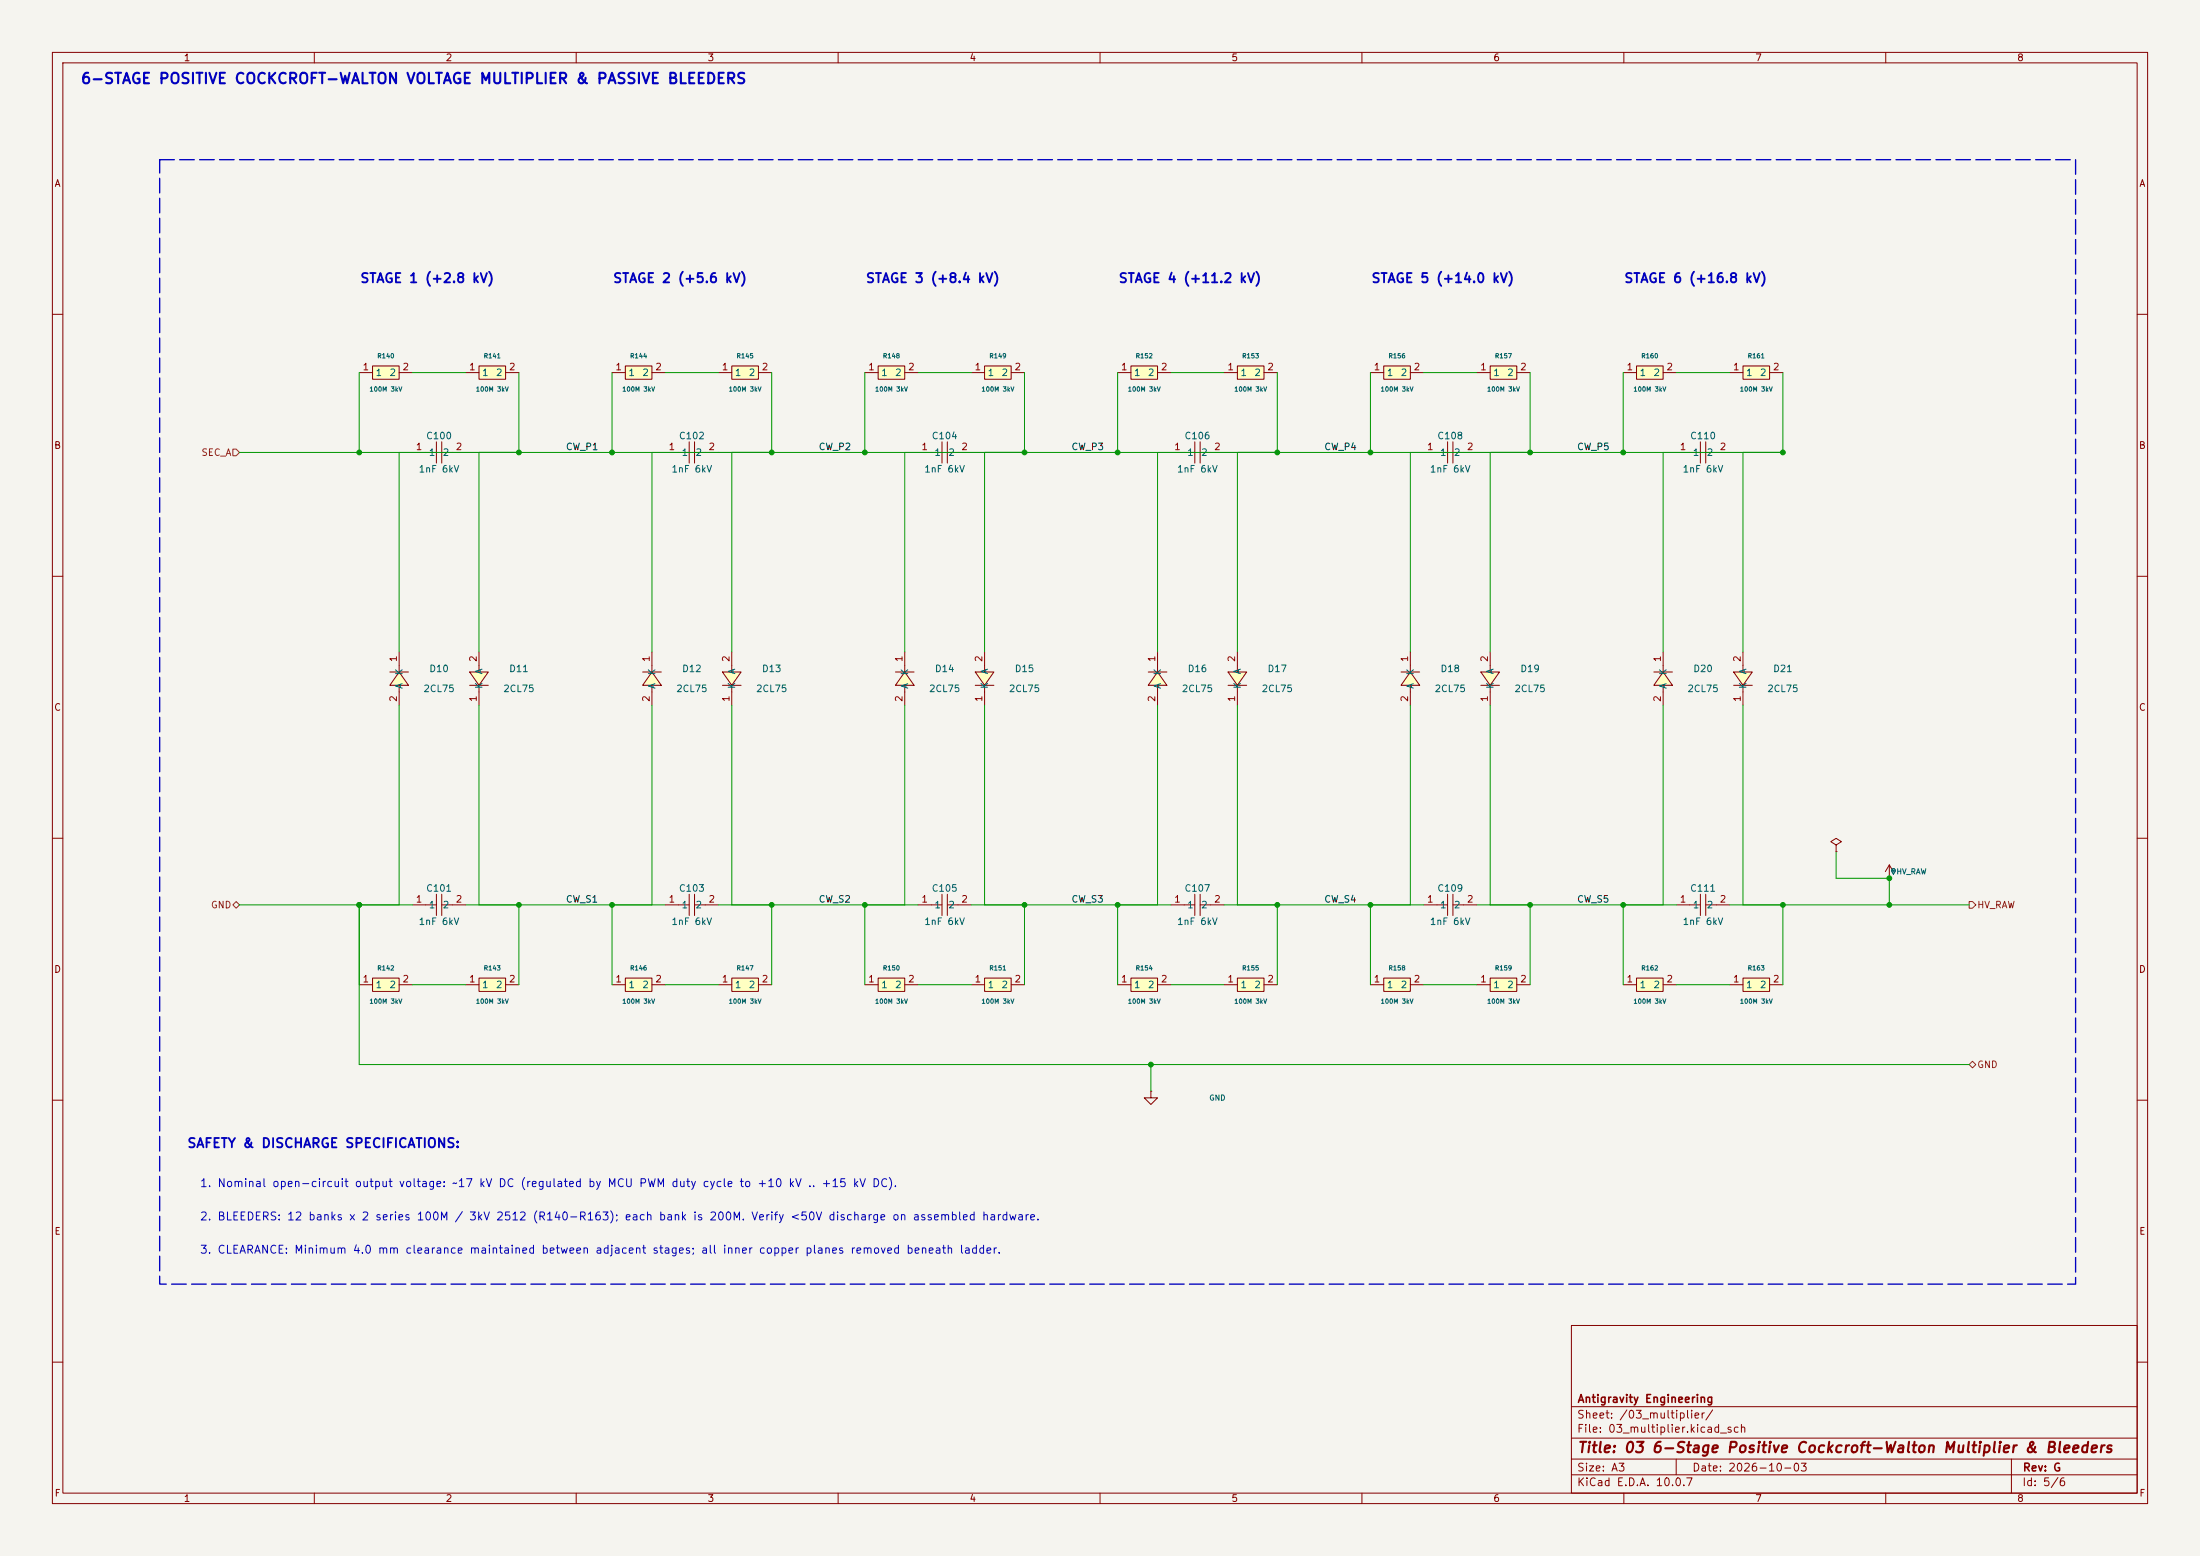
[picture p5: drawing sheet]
<svg xmlns="http://www.w3.org/2000/svg" width="420mm" height="297mm" viewBox="0 0 420 297" stroke-linecap="round" stroke-linejoin="round" font-family="sans-serif">
<path d="M0 0h420v297h-420z" fill="#f5f4ef" stroke="#f5f4ef" stroke-width=".19"/>
<g fill="none" stroke="#840000" stroke-width=".19">
<path d="M10 10h400v277h-400zM12 12h396v273h-396zM60 10v2M110 10v2M160 10v2M210 10v2M260 10v2M310 10v2M360 10v2M10 60h2M408 60h2M10 110h2"/>
<path d="M408 110h2M10 160h2M408 160h2M10 210h2M408 210h2M300 253h108v32h-108zM10 260h2M300 278.5h108M300 274.5h108M300 268.5h108M320 278.5v3M384 278.5v6.5"/>
<path d="M408 260h2M60 285v2M110 285v2M160 285v2M210 285v2M260 285v2M300 281.5h108M310 285v2M360 285v2"/>
</g>
<path d="M139.7 69.9h5.1v2.5h-5.1z" fill="#ffffc2"/>
<path d="M137.2 71.1h2.5M139.7 69.9h5.1v2.5h-5.1zM144.8 71.1h2.5" fill="none" stroke="#840000" stroke-width=".19"/>
<path d="M71.1 186.7h5.1v2.5h-5.1z" fill="#ffffc2"/>
<path d="M68.6 188h2.5M71.1 186.7h5.1v2.5h-5.1zM76.2 188h2.5" fill="none" stroke="#840000" stroke-width=".19"/>
<path d="M221 128.3l1.8 2.5h-3.6z" fill="#ffffc2"/>
<path d="M219.2 128.3h3.6M221 128.3l1.8 2.5h-3.6zM221 124.5v3.8M221 130.8v3.8" fill="none" stroke="#840000" stroke-width=".19"/>
<path d="M186.2 128.3h3.5l-1.7 2.5z" fill="#ffffc2"/>
<path d="M186.2 128.3h3.5l-1.7 2.5zM186.2 130.8h3.5M188 124.5v3.8M188 130.8v3.8" fill="none" stroke="#840000" stroke-width=".19"/>
<path d="M332.7 69.9h5.1v2.5h-5.1z" fill="#ffffc2"/>
<path d="M330.2 71.1h2.5M332.7 69.9h5.1v2.5h-5.1zM337.8 71.1h2.6" fill="none" stroke="#840000" stroke-width=".19"/>
<path d="M91.4 186.7h5.1v2.5h-5.1z" fill="#ffffc2"/>
<path d="M271.8 86.4h4.5M276.3 84.3v4.1M277.4 86.4h4.5M277.4 84.3v4.1M88.9 188h2.5M91.4 186.7h5.1v2.5h-5.1zM96.5 188h2.6" fill="none" stroke="#840000" stroke-width=".19"/>
<path d="M284.5 69.9h5.1v2.5h-5.1z" fill="#ffffc2"/>
<path d="M281.9 71.1h2.6M284.5 69.9h5.1v2.5h-5.1zM289.6 71.1h2.5" fill="none" stroke="#840000" stroke-width=".19"/>
<path d="M167.6 186.7h5.1v2.5h-5.1z" fill="#ffffc2"/>
<path d="M165.1 188h2.5M167.6 186.7h5.1v2.5h-5.1zM172.7 188h2.6" fill="none" stroke="#840000" stroke-width=".19"/>
<path d="M119.4 186.7h5.1v2.5h-5.1z" fill="#ffffc2"/>
<path d="M78.7 172.7h4.6M83.3 170.7v4M84.3 172.7h4.6M84.3 170.7v4M127 172.7h4.6M131.6 170.7v4M132.6 172.7h4.6M132.6 170.7v4M116.8 188h2.6M119.4 186.7h5.1v2.5h-5.1zM124.5 188h2.5" fill="none" stroke="#840000" stroke-width=".19"/>
<path d="M188 69.9h5v2.5h-5z" fill="#ffffc2"/>
<path d="M185.4 71.1h2.6M188 69.9h5v2.5h-5zM193 71.1h2.6" fill="none" stroke="#840000" stroke-width=".19"/>
<path d="M119.4 69.9h5.1v2.5h-5.1z" fill="#ffffc2"/>
<path d="M116.8 71.1h2.6M119.4 69.9h5.1v2.5h-5.1zM124.5 71.1h2.5" fill="none" stroke="#840000" stroke-width=".19"/>
<path d="M282.7 128.3h3.6l-1.8 2.5z" fill="#ffffc2"/>
<path d="M175.3 86.4h4.5M179.8 84.3v4.1M180.9 86.4h4.5M180.9 84.3v4.1M282.7 128.3h3.6l-1.8 2.5zM282.7 130.8h3.6M284.5 124.5v3.8M284.5 130.8v3.8" fill="none" stroke="#840000" stroke-width=".19"/>
<path d="M167.6 69.9h5.1v2.5h-5.1z" fill="#ffffc2"/>
<path d="M165.1 71.1h2.5M167.6 69.9h5.1v2.5h-5.1zM172.7 71.1h2.6" fill="none" stroke="#840000" stroke-width=".19"/>
<path d="M91.4 69.9h5.1v2.5h-5.1z" fill="#ffffc2"/>
<path d="M88.9 71.1h2.5M91.4 69.9h5.1v2.5h-5.1zM96.5 71.1h2.6M78.7 86.4h4.6M83.3 84.3v4.1M84.3 86.4h4.6M84.3 84.3v4.1M127 86.4h4.6M131.6 84.3v4.1M132.6 86.4h4.6M132.6 84.3v4.1" fill="none" stroke="#840000" stroke-width=".19"/>
<path d="M76.2 128.3l1.8 2.5h-3.6z" fill="#ffffc2"/>
<path d="M74.4 128.3h3.6M76.2 128.3l1.8 2.5h-3.6zM76.2 124.5v3.8M76.2 130.8v3.8" fill="none" stroke="#840000" stroke-width=".19"/>
<path d="M89.7 128.3h3.5l-1.8 2.5z" fill="#ffffc2"/>
<path d="M89.7 128.3h3.5l-1.8 2.5zM89.7 130.8h3.5M91.4 124.5v3.8M91.4 130.8v3.8M175.3 172.7h4.5M179.8 170.7v4M180.9 172.7h4.5M180.9 170.7v4" fill="none" stroke="#840000" stroke-width=".19"/>
<path d="M188 186.7h5v2.5h-5z" fill="#ffffc2"/>
<path d="M223.5 172.7h4.6M228.1 170.7v4M229.1 172.7h4.6M229.1 170.7v4M185.4 188h2.6M188 186.7h5v2.5h-5zM193 188h2.6" fill="none" stroke="#840000" stroke-width=".19"/>
<path d="M124.5 128.3l1.7 2.5h-3.5z" fill="#ffffc2"/>
<path d="M122.7 128.3h3.5M124.5 128.3l1.7 2.5h-3.5zM124.5 124.5v3.8M124.5 130.8v3.8" fill="none" stroke="#840000" stroke-width=".19"/>
<path d="M215.9 186.7h5.1v2.5h-5.1z" fill="#ffffc2"/>
<path d="M213.4 188h2.5M215.9 186.7h5.1v2.5h-5.1zM221 188h2.5" fill="none" stroke="#840000" stroke-width=".19"/>
<path d="M71.1 69.9h5.1v2.5h-5.1z" fill="#ffffc2"/>
<path d="M68.6 71.1h2.5M71.1 69.9h5.1v2.5h-5.1zM76.2 71.1h2.5" fill="none" stroke="#840000" stroke-width=".19"/>
<path d="M215.9 69.9h5.1v2.5h-5.1z" fill="#ffffc2"/>
<path d="M213.4 71.1h2.5M215.9 69.9h5.1v2.5h-5.1zM221 71.1h2.5M360.7 167.6h.1M360.7 165.1l-.8 1.3M360.7 165.1l.7 1.3M360.7 165.1v2.5M361.3 165.9a.39 .39 0 0 1 .5 .1 .39 .39 0 0 1-.2 .6l-.1 .3-.4-.6z" fill="none" stroke="#840000" stroke-width=".19"/>
<circle cx="361.5" cy="166.2" r=".07" fill="#840000" stroke="#840000" stroke-width=".19"/>
<path d="M361.3 165.9a.39 .39 0 0 1 .5 .1 .39 .39 0 0 1-.2 .6l-.1 .3-.4-.6z" fill="none" stroke="#006464" stroke-width=".19"/>
<circle cx="361.5" cy="166.2" r=".07" fill="#006464" stroke="#006464" stroke-width=".19"/>
<path d="M234.4 128.3h3.6l-1.8 2.5z" fill="#ffffc2"/>
<path d="M234.4 128.3h3.6l-1.8 2.5zM234.4 130.8h3.6M236.2 124.5v3.8M236.2 130.8v3.8" fill="none" stroke="#840000" stroke-width=".19"/>
<path d="M269.2 128.3l1.8 2.5h-3.5z" fill="#ffffc2"/>
<path d="M267.5 128.3h3.5M269.2 128.3l1.8 2.5h-3.5zM269.2 124.5v3.8M269.2 130.8v3.8" fill="none" stroke="#840000" stroke-width=".19"/>
<path d="M317.5 128.3l1.8 2.5h-3.6z" fill="#ffffc2"/>
<path d="M320 86.4h4.6M324.6 84.3v4.1M325.6 86.4h4.6M325.6 84.3v4.1M315.7 128.3h3.6M317.5 128.3l1.8 2.5h-3.6zM317.5 124.5v3.8M317.5 130.8v3.8M219.7 208.3v1.3h1.3l-1.3 1.2-1.3-1.2h1.3M219.7 208.3h.1" fill="none" stroke="#840000" stroke-width=".19"/>
<path d="M137.9 128.3h3.6l-1.8 2.5z" fill="#ffffc2"/>
<path d="M137.9 128.3h3.6l-1.8 2.5zM137.9 130.8h3.6M139.7 124.5v3.8M139.7 130.8v3.8" fill="none" stroke="#840000" stroke-width=".19"/>
<path d="M331 128.3h3.5l-1.8 2.5z" fill="#ffffc2"/>
<path d="M223.5 86.4h4.6M228.1 84.3v4.1M229.1 86.4h4.6M229.1 84.3v4.1M331 128.3h3.5l-1.8 2.5zM331 130.8h3.5M332.7 124.5v3.8M332.7 130.8v3.8" fill="none" stroke="#840000" stroke-width=".19"/>
<path d="M236.2 69.9h5.1v2.5h-5.1z" fill="#ffffc2"/>
<path d="M233.7 71.1h2.5M236.2 69.9h5.1v2.5h-5.1zM241.3 71.1h2.5" fill="none" stroke="#840000" stroke-width=".19"/>
<path d="M264.2 69.9h5v2.5h-5z" fill="#ffffc2"/>
<path d="M261.6 71.1h2.6M264.2 69.9h5v2.5h-5zM269.2 71.1h2.6" fill="none" stroke="#840000" stroke-width=".19"/>
<path d="M236.2 186.7h5.1v2.5h-5.1z" fill="#ffffc2"/>
<path d="M233.7 188h2.5M236.2 186.7h5.1v2.5h-5.1zM241.3 188h2.5" fill="none" stroke="#840000" stroke-width=".19"/>
<path d="M264.2 186.7h5v2.5h-5z" fill="#ffffc2"/>
<g fill="none" stroke="#840000" stroke-width=".19">
<path d="M271.8 172.7h4.5M276.3 170.7v4M277.4 172.7h4.5M277.4 170.7v4M320 172.7h4.6M324.6 170.7v4M325.6 172.7h4.6M325.6 170.7v4M350.5 161.3l1-.6-1-.7-1 .7 1 .6v1.3M350.5 162.6h.1M261.6 188h2.6M264.2 186.7h5v2.5h-5z"/>
<path d="M269.2 188h2.6"/>
</g>
<path d="M312.4 186.7h5.1v2.5h-5.1z" fill="#ffffc2"/>
<path d="M309.9 188h2.5M312.4 186.7h5.1v2.5h-5.1zM317.5 188h2.5" fill="none" stroke="#840000" stroke-width=".19"/>
<path d="M284.5 186.7h5.1v2.5h-5.1z" fill="#ffffc2"/>
<path d="M281.9 188h2.6M284.5 186.7h5.1v2.5h-5.1zM289.6 188h2.5" fill="none" stroke="#840000" stroke-width=".19"/>
<path d="M332.7 186.7h5.1v2.5h-5.1z" fill="#ffffc2"/>
<path d="M330.2 188h2.5M332.7 186.7h5.1v2.5h-5.1zM337.8 188h2.6" fill="none" stroke="#840000" stroke-width=".19"/>
<path d="M139.7 186.7h5.1v2.5h-5.1z" fill="#ffffc2"/>
<path d="M137.2 188h2.5M139.7 186.7h5.1v2.5h-5.1zM144.8 188h2.5" fill="none" stroke="#840000" stroke-width=".19"/>
<path d="M312.4 69.9h5.1v2.5h-5.1z" fill="#ffffc2"/>
<path d="M309.9 71.1h2.5M312.4 69.9h5.1v2.5h-5.1zM317.5 71.1h2.5" fill="none" stroke="#840000" stroke-width=".19"/>
<path d="M172.7 128.3l1.8 2.5h-3.6z" fill="#ffffc2"/>
<path d="M170.9 128.3h3.6M172.7 128.3l1.8 2.5h-3.6zM172.7 124.5v3.8M172.7 130.8v3.8" fill="none" stroke="#840000" stroke-width=".19"/>
<path d="M44.4 85.7h.7l.6 .7-.6 .6h-.7zM45.1 172.1l.6 .6-.6 .7-.7-.7zM375.9 172.1h.7l.6 .6-.6 .7h-.7zM375.9 203.2l.7-.6 .6 .6-.6 .6z" fill="none" stroke="#725600" stroke-width=".19"/>
<g fill="none" stroke="#009600" stroke-width=".19">
<path d="M68.6 71.1v15.3M78.7 71.1h10.2M99.1 71.1v15.3M116.8 71.1v15.3M127 71.1h10.2M147.3 71.1v15.3M165.1 71.1v15.3M175.3 71.1h10.1M195.6 71.1v15.3M213.4 71.1v15.3M223.5 71.1h10.2M243.8 71.1v15.3"/>
<path d="M261.6 71.1v15.3M271.8 71.1h10.1M292.1 71.1v15.3M309.9 71.1v15.3M320 71.1h10.2M340.4 71.1v15.3h-294.7M76.2 86.4v38.1M91.4 86.4v38.1M124.5 86.4v38.1M139.7 86.4v38.1M172.7 86.4v38.1M188 86.4v38.1"/>
<path d="M221 86.4v38.1M236.2 86.4v38.1M269.2 86.4v38.1M284.5 86.4v38.1M317.5 86.4v38.1M332.7 86.4v38.1M76.2 134.6v38.1M91.4 134.6v38.1M124.5 134.6v38.1M139.7 134.6v38.1M172.7 134.6v38.1M188 134.6v38.1"/>
<path d="M221 134.6v38.1M236.2 134.6v38.1M269.2 134.6v38.1M284.5 134.6v38.1M317.5 134.6v38.1M332.7 134.6v38.1M45.7 172.7h33M68.6 172.7v30.5h307.3M88.9 172.7h38.1M99.1 172.7v15.3M116.8 172.7v15.3M137.2 172.7h38.1"/>
<path d="M147.3 172.7v15.3M165.1 172.7v15.3M185.4 172.7h38.1M195.6 172.7v15.3M213.4 172.7v15.3M233.7 172.7h38.1M243.8 172.7v15.3M261.6 172.7v15.3M281.9 172.7h38.1M292.1 172.7v15.3M309.9 172.7v15.3M330.2 172.7h45.7"/>
<path d="M340.4 172.7v15.3M350.5 162.6v5h10.2v5.1M78.7 188h10.2M127 188h10.2M175.3 188h10.1M223.5 188h10.2M271.8 188h10.1M320 188h10.2M219.7 203.2v5.1"/>
</g>
<path d="M30.5 30.5h365.7v214.6h-365.7z" fill="none" stroke="#0000c2" stroke-width=".25" stroke-dasharray="2.8 1"/>
<g fill="#009600" stroke="#009600" stroke-width=".19">
<circle cx="309.9" cy="172.7" r=".46"/>
<circle cx="340.4" cy="172.7" r=".46"/>
<circle cx="360.7" cy="172.7" r=".46"/>
<circle cx="360.7" cy="167.6" r=".46"/>
<circle cx="243.8" cy="172.7" r=".46"/>
<circle cx="261.6" cy="172.7" r=".46"/>
<circle cx="243.8" cy="86.4" r=".46"/>
<circle cx="213.4" cy="172.7" r=".46"/>
<circle cx="219.7" cy="203.2" r=".46"/>
<circle cx="195.6" cy="86.4" r=".46"/>
<circle cx="213.4" cy="86.4" r=".46"/>
<circle cx="292.1" cy="172.7" r=".46"/>
<circle cx="68.6" cy="86.4" r=".46"/>
<circle cx="99.1" cy="86.4" r=".46"/>
<circle cx="116.8" cy="86.4" r=".46"/>
<circle cx="292.1" cy="86.4" r=".46"/>
<circle cx="340.4" cy="86.4" r=".46"/>
<circle cx="309.9" cy="86.4" r=".46"/>
<circle cx="147.3" cy="86.4" r=".46"/>
<circle cx="68.6" cy="172.7" r=".46"/>
<circle cx="99.1" cy="172.7" r=".46"/>
<circle cx="116.8" cy="172.7" r=".46"/>
<circle cx="147.3" cy="172.7" r=".46"/>
<circle cx="195.6" cy="172.7" r=".46"/>
<circle cx="165.1" cy="172.7" r=".46"/>
<circle cx="165.1" cy="86.4" r=".46"/>
<circle cx="261.6" cy="86.4" r=".46"/>
</g>
<text font-size="2" fill="#0000c2" x="15.3" y="16.5">6-STAGE POSITIVE COCKCROFT-WALTON VOLTAGE MULTIPLIER &amp; PASSIVE BLEEDERS</text>
<text font-size="2" fill="#840000" x="301" y="277.8">Title: 03 6-Stage Positive Cockcroft-Walton Multiplier &amp; Bleeders</text>
<g font-size="1.8" fill="#0000c2">
<text x="68.6" y="54.4">STAGE 1 (+2.8 kV)</text>
<text x="116.9" y="54.4">STAGE 2 (+5.6 kV)</text>
<text x="165.2" y="54.4">STAGE 3 (+8.4 kV)</text>
<text x="213.4" y="54.4">STAGE 4 (+11.2 kV)</text>
<text x="261.7" y="54.4">STAGE 5 (+14.0 kV)</text>
<text x="309.9" y="54.4">STAGE 6 (+16.8 kV)</text>
<text x="35.6" y="219.5">SAFETY &amp; DISCHARGE SPECIFICATIONS:</text>
</g>
<g font-size="1.5" fill="#0000c2">
<text x="38" y="227">1. Nominal open-circuit output voltage: ~17 kV DC (regulated by MCU PWM duty cycle to +10 kV .. +15 kV DC).</text>
<text x="38" y="233.3">2. BLEEDERS: 12 banks x 2 series 100M / 3kV 2512 (R140-R163); each bank is 200M. Verify &lt;50V discharge on assembled hardware.</text>
<text x="38" y="239.7">3. CLEARANCE: Minimum 4.0 mm clearance maintained between adjacent stages; all inner copper planes removed beneath ladder.</text>
</g>
<g font-size="1.5" fill="#840000">
<text x="301" y="268.1">Antigravity Engineering</text>
<text x="300.9" y="273.8">File: 03_multiplier.kicad_sch</text>
<text x="300.9" y="271.1">Sheet: /03_multiplier/</text>
<text x="300.9" y="281.2">Size: A3</text>
<text x="322.9" y="281.2">Date: 2026-10-03</text>
<text x="386" y="281.2">Rev: G</text>
<text x="300.9" y="284">KiCad E.D.A. 10.0.7</text>
<text x="385.9" y="284">Id: 5/6</text>
</g>
<g font-size="1.3" fill="#840000">
<text x="35" y="12">1</text>
<text x="85" y="12">2</text>
<text x="135" y="12">3</text>
<text x="185" y="12">4</text>
<text x="235" y="12">5</text>
<text x="285" y="12">6</text>
<text x="335" y="12">7</text>
<text x="385" y="12">8</text>
<text x="10.3" y="36">A</text>
<text x="408.3" y="36">A</text>
<text x="10.2" y="86">B</text>
<text x="408.2" y="86">B</text>
<text x="10.2" y="136">C</text>
<text x="408.2" y="136">C</text>
<text x="10.2" y="186">D</text>
<text x="408.2" y="186">D</text>
<text x="10.3" y="236">E</text>
<text x="408.3" y="236">E</text>
<text x="10.3" y="286">F</text>
<text x="35" y="287">1</text>
<text x="85" y="287">2</text>
<text x="135" y="287">3</text>
<text x="185" y="287">4</text>
<text x="235" y="287">5</text>
<text x="285" y="287">6</text>
<text x="335" y="287">7</text>
<text x="385" y="287">8</text>
<text x="408.3" y="286">F</text>
</g>
<g font-size="1.3" fill="#a90000">
<text x="69.1" y="71">1</text>
<text x="76.7" y="71">2</text>
<text x="89.4" y="71">1</text>
<text x="97.1" y="71">2</text>
<text x="117.4" y="71">1</text>
<text x="125" y="71">2</text>
<text x="137.7" y="71">1</text>
<text x="145.3" y="71">2</text>
<text x="165.6" y="71">1</text>
<text x="173.3" y="71">2</text>
<text x="186" y="71">1</text>
<text x="193.6" y="71">2</text>
<text x="213.9" y="71">1</text>
<text x="221.5" y="71">2</text>
<text x="234.2" y="71">1</text>
<text x="241.8" y="71">2</text>
<text x="262.2" y="71">1</text>
<text x="269.8" y="71">2</text>
<text x="282.5" y="71">1</text>
<text x="290.1" y="71">2</text>
<text x="310.4" y="71">1</text>
<text x="318" y="71">2</text>
<text x="330.7" y="71">1</text>
<text x="338.4" y="71">2</text>
<text x="79.3" y="86.2">1</text>
<text x="86.9" y="86.2">2</text>
<text x="127.5" y="86.2">1</text>
<text x="135.2" y="86.2">2</text>
<text x="175.8" y="86.2">1</text>
<text x="183.4" y="86.2">2</text>
<text x="224.1" y="86.2">1</text>
<text x="231.7" y="86.2">2</text>
<text x="272.3" y="86.2">1</text>
<text x="279.9" y="86.2">2</text>
<text x="320.6" y="86.2">1</text>
<text x="328.2" y="86.2">2</text>
<text x="76.1" y="126.5" transform="rotate(-90 76.1 126.5)">1</text>
<text x="91.3" y="126.5" transform="rotate(-90 91.3 126.5)">2</text>
<text x="124.3" y="126.5" transform="rotate(-90 124.3 126.5)">1</text>
<text x="139.6" y="126.5" transform="rotate(-90 139.6 126.5)">2</text>
<text x="172.6" y="126.5" transform="rotate(-90 172.6 126.5)">1</text>
<text x="187.8" y="126.5" transform="rotate(-90 187.8 126.5)">2</text>
<text x="220.8" y="126.5" transform="rotate(-90 220.8 126.5)">1</text>
<text x="236.1" y="126.5" transform="rotate(-90 236.1 126.5)">2</text>
<text x="269.1" y="126.5" transform="rotate(-90 269.1 126.5)">1</text>
<text x="284.3" y="126.5" transform="rotate(-90 284.3 126.5)">2</text>
<text x="317.4" y="126.5" transform="rotate(-90 317.4 126.5)">1</text>
<text x="332.6" y="126.5" transform="rotate(-90 332.6 126.5)">2</text>
<text x="76.1" y="134.1" transform="rotate(-90 76.1 134.1)">2</text>
<text x="91.3" y="134.1" transform="rotate(-90 91.3 134.1)">1</text>
<text x="124.3" y="134.1" transform="rotate(-90 124.3 134.1)">2</text>
<text x="139.6" y="134.1" transform="rotate(-90 139.6 134.1)">1</text>
<text x="172.6" y="134.1" transform="rotate(-90 172.6 134.1)">2</text>
<text x="187.8" y="134.1" transform="rotate(-90 187.8 134.1)">1</text>
<text x="220.8" y="134.1" transform="rotate(-90 220.8 134.1)">2</text>
<text x="236.1" y="134.1" transform="rotate(-90 236.1 134.1)">1</text>
<text x="269.1" y="134.1" transform="rotate(-90 269.1 134.1)">2</text>
<text x="284.3" y="134.1" transform="rotate(-90 284.3 134.1)">1</text>
<text x="317.4" y="134.1" transform="rotate(-90 317.4 134.1)">2</text>
<text x="332.6" y="134.1" transform="rotate(-90 332.6 134.1)">1</text>
<text x="79.3" y="172.6">1</text>
<text x="86.9" y="172.6">2</text>
<text x="127.5" y="172.6">1</text>
<text x="135.2" y="172.6">2</text>
<text x="175.8" y="172.6">1</text>
<text x="183.4" y="172.6">2</text>
<text x="224.1" y="172.6">1</text>
<text x="231.7" y="172.6">2</text>
<text x="272.3" y="172.6">1</text>
<text x="279.9" y="172.6">2</text>
<text x="320.6" y="172.6">1</text>
<text x="328.2" y="172.6">2</text>
<text x="69.1" y="187.8">1</text>
<text x="76.7" y="187.8">2</text>
<text x="89.4" y="187.8">1</text>
<text x="97.1" y="187.8">2</text>
<text x="117.4" y="187.8">1</text>
<text x="125" y="187.8">2</text>
<text x="137.7" y="187.8">1</text>
<text x="145.3" y="187.8">2</text>
<text x="165.6" y="187.8">1</text>
<text x="173.3" y="187.8">2</text>
<text x="186" y="187.8">1</text>
<text x="193.6" y="187.8">2</text>
<text x="213.9" y="187.8">1</text>
<text x="221.5" y="187.8">2</text>
<text x="234.2" y="187.8">1</text>
<text x="241.8" y="187.8">2</text>
<text x="262.2" y="187.8">1</text>
<text x="269.8" y="187.8">2</text>
<text x="282.5" y="187.8">1</text>
<text x="290.1" y="187.8">2</text>
<text x="310.4" y="187.8">1</text>
<text x="318" y="187.8">2</text>
<text x="330.7" y="187.8">1</text>
<text x="338.4" y="187.8">2</text>
</g>
<g font-size="1.3" fill="#006464">
<text x="71.6" y="72.1">1</text>
<text x="74.3" y="72.1">2</text>
<text x="91.9" y="72.1">1</text>
<text x="94.6" y="72.1">2</text>
<text x="119.9" y="72.1">1</text>
<text x="122.5" y="72.1">2</text>
<text x="140.2" y="72.1">1</text>
<text x="142.8" y="72.1">2</text>
<text x="168.1" y="72.1">1</text>
<text x="170.8" y="72.1">2</text>
<text x="188.4" y="72.1">1</text>
<text x="191.1" y="72.1">2</text>
<text x="216.4" y="72.1">1</text>
<text x="219" y="72.1">2</text>
<text x="236.7" y="72.1">1</text>
<text x="239.4" y="72.1">2</text>
<text x="264.6" y="72.1">1</text>
<text x="267.3" y="72.1">2</text>
<text x="285" y="72.1">1</text>
<text x="287.6" y="72.1">2</text>
<text x="312.9" y="72.1">1</text>
<text x="315.6" y="72.1">2</text>
<text x="333.2" y="72.1">1</text>
<text x="335.9" y="72.1">2</text>
<text x="81.2" y="84.1">C100</text>
<text x="81.8" y="87.3">1</text>
<text x="84.4" y="87.3">2</text>
<text x="129.5" y="84.1">C102</text>
<text x="130" y="87.3">1</text>
<text x="132.7" y="87.3">2</text>
<text x="177.8" y="84.1">C104</text>
<text x="178.3" y="87.3">1</text>
<text x="180.9" y="87.3">2</text>
<text x="226" y="84.1">C106</text>
<text x="226.5" y="87.3">1</text>
<text x="229.2" y="87.3">2</text>
<text x="274.3" y="84.1">C108</text>
<text x="274.8" y="87.3">1</text>
<text x="277.5" y="87.3">2</text>
<text x="322.5" y="84.1">C110</text>
<text x="323.1" y="87.3">1</text>
<text x="325.7" y="87.3">2</text>
<text x="79.8" y="90.5">1nF 6kV</text>
<text x="128.1" y="90.5">1nF 6kV</text>
<text x="176.3" y="90.5">1nF 6kV</text>
<text x="224.6" y="90.5">1nF 6kV</text>
<text x="272.9" y="90.5">1nF 6kV</text>
<text x="321.1" y="90.5">1nF 6kV</text>
<text x="77.2" y="131.6" transform="rotate(-90 77.2 131.6)">A</text>
<text x="77.2" y="129" transform="rotate(-90 77.2 129)">K</text>
<text x="81.8" y="128.6">D10</text>
<text x="92.4" y="131.6" transform="rotate(-90 92.4 131.6)">K</text>
<text x="92.4" y="128.8" transform="rotate(-90 92.4 128.8)">A</text>
<text x="97.1" y="128.6">D11</text>
<text x="125.4" y="131.6" transform="rotate(-90 125.4 131.6)">A</text>
<text x="125.4" y="129" transform="rotate(-90 125.4 129)">K</text>
<text x="130.1" y="128.6">D12</text>
<text x="140.7" y="131.6" transform="rotate(-90 140.7 131.6)">K</text>
<text x="140.7" y="128.8" transform="rotate(-90 140.7 128.8)">A</text>
<text x="145.3" y="128.6">D13</text>
<text x="173.7" y="131.6" transform="rotate(-90 173.7 131.6)">A</text>
<text x="173.7" y="129" transform="rotate(-90 173.7 129)">K</text>
<text x="178.4" y="128.6">D14</text>
<text x="188.9" y="131.6" transform="rotate(-90 188.9 131.6)">K</text>
<text x="188.9" y="128.8" transform="rotate(-90 188.9 128.8)">A</text>
<text x="193.6" y="128.6">D15</text>
<text x="221.9" y="131.6" transform="rotate(-90 221.9 131.6)">A</text>
<text x="221.9" y="129" transform="rotate(-90 221.9 129)">K</text>
<text x="226.6" y="128.6">D16</text>
<text x="237.2" y="131.6" transform="rotate(-90 237.2 131.6)">K</text>
<text x="237.2" y="128.8" transform="rotate(-90 237.2 128.8)">A</text>
<text x="241.9" y="128.6">D17</text>
<text x="270.2" y="131.6" transform="rotate(-90 270.2 131.6)">A</text>
<text x="270.2" y="129" transform="rotate(-90 270.2 129)">K</text>
<text x="274.9" y="128.6">D18</text>
<text x="285.4" y="131.6" transform="rotate(-90 285.4 131.6)">K</text>
<text x="285.4" y="128.8" transform="rotate(-90 285.4 128.8)">A</text>
<text x="290.1" y="128.6">D19</text>
<text x="318.5" y="131.6" transform="rotate(-90 318.5 131.6)">A</text>
<text x="318.5" y="129" transform="rotate(-90 318.5 129)">K</text>
<text x="323.1" y="128.6">D20</text>
<text x="333.7" y="131.6" transform="rotate(-90 333.7 131.6)">K</text>
<text x="333.7" y="128.8" transform="rotate(-90 333.7 128.8)">A</text>
<text x="338.4" y="128.6">D21</text>
<text x="80.7" y="132.4">2CL75</text>
<text x="96" y="132.4">2CL75</text>
<text x="129" y="132.4">2CL75</text>
<text x="144.2" y="132.4">2CL75</text>
<text x="177.2" y="132.4">2CL75</text>
<text x="192.5" y="132.4">2CL75</text>
<text x="225.5" y="132.4">2CL75</text>
<text x="240.7" y="132.4">2CL75</text>
<text x="273.8" y="132.4">2CL75</text>
<text x="289" y="132.4">2CL75</text>
<text x="322" y="132.4">2CL75</text>
<text x="337.3" y="132.4">2CL75</text>
<text x="81.2" y="170.5">C101</text>
<text x="81.8" y="173.7">1</text>
<text x="84.4" y="173.7">2</text>
<text x="129.5" y="170.5">C103</text>
<text x="130" y="173.7">1</text>
<text x="132.7" y="173.7">2</text>
<text x="177.8" y="170.5">C105</text>
<text x="178.3" y="173.7">1</text>
<text x="180.9" y="173.7">2</text>
<text x="226" y="170.5">C107</text>
<text x="226.5" y="173.7">1</text>
<text x="229.2" y="173.7">2</text>
<text x="274.3" y="170.5">C109</text>
<text x="274.8" y="173.7">1</text>
<text x="277.5" y="173.7">2</text>
<text x="322.5" y="170.5">C111</text>
<text x="323.1" y="173.7">1</text>
<text x="325.7" y="173.7">2</text>
<text x="79.8" y="176.9">1nF 6kV</text>
<text x="128.1" y="176.9">1nF 6kV</text>
<text x="176.3" y="176.9">1nF 6kV</text>
<text x="224.6" y="176.9">1nF 6kV</text>
<text x="272.9" y="176.9">1nF 6kV</text>
<text x="321.1" y="176.9">1nF 6kV</text>
<text x="71.6" y="188.9">1</text>
<text x="74.3" y="188.9">2</text>
<text x="91.9" y="188.9">1</text>
<text x="94.6" y="188.9">2</text>
<text x="119.9" y="188.9">1</text>
<text x="122.5" y="188.9">2</text>
<text x="140.2" y="188.9">1</text>
<text x="142.8" y="188.9">2</text>
<text x="168.1" y="188.9">1</text>
<text x="170.8" y="188.9">2</text>
<text x="188.4" y="188.9">1</text>
<text x="191.1" y="188.9">2</text>
<text x="216.4" y="188.9">1</text>
<text x="219" y="188.9">2</text>
<text x="236.7" y="188.9">1</text>
<text x="239.4" y="188.9">2</text>
<text x="264.6" y="188.9">1</text>
<text x="267.3" y="188.9">2</text>
<text x="285" y="188.9">1</text>
<text x="287.6" y="188.9">2</text>
<text x="312.9" y="188.9">1</text>
<text x="315.6" y="188.9">2</text>
<text x="333.2" y="188.9">1</text>
<text x="335.9" y="188.9">2</text>
</g>
<g font-size="1.3" fill="#725600">
<text x="38.3" y="87.3">SEC_A</text>
<text x="40.2" y="173.7">GND</text>
<text x="377.4" y="173.7">HV_RAW</text>
<text x="377.4" y="204.2">GND</text>
</g>
<g font-size="1.3" fill="#0f0f0f">
<text x="107.9" y="86.2">CW_P1</text>
<text x="156.2" y="86.2">CW_P2</text>
<text x="204.4" y="86.2">CW_P3</text>
<text x="252.7" y="86.2">CW_P4</text>
<text x="301" y="86.2">CW_P5</text>
<text x="107.9" y="172.6">CW_S1</text>
<text x="156.2" y="172.6">CW_S2</text>
<text x="204.4" y="172.6">CW_S3</text>
<text x="252.7" y="172.6">CW_S4</text>
<text x="301" y="172.6">CW_S5</text>
</g>
<g font-size="1" fill="#006464">
<text x="361.9" y="167.1">HV_RAW</text>
<text x="230.8" y="210.3">GND</text>
</g>
<g font-size=".9" fill="#006464">
<text x="71.9" y="68.6">R140</text>
<text x="92.3" y="68.6">R141</text>
<text x="120.2" y="68.6">R144</text>
<text x="140.5" y="68.6">R145</text>
<text x="168.5" y="68.6">R148</text>
<text x="188.8" y="68.6">R149</text>
<text x="216.7" y="68.6">R152</text>
<text x="237" y="68.6">R153</text>
<text x="265" y="68.6">R156</text>
<text x="285.3" y="68.6">R157</text>
<text x="313.2" y="68.6">R160</text>
<text x="333.6" y="68.6">R161</text>
<text x="70.4" y="74.9">100M 3kV</text>
<text x="90.8" y="74.9">100M 3kV</text>
<text x="118.7" y="74.9">100M 3kV</text>
<text x="139" y="74.9">100M 3kV</text>
<text x="167" y="74.9">100M 3kV</text>
<text x="187.3" y="74.9">100M 3kV</text>
<text x="215.2" y="74.9">100M 3kV</text>
<text x="235.5" y="74.9">100M 3kV</text>
<text x="263.5" y="74.9">100M 3kV</text>
<text x="283.8" y="74.9">100M 3kV</text>
<text x="311.7" y="74.9">100M 3kV</text>
<text x="332.1" y="74.9">100M 3kV</text>
<text x="71.9" y="185.4">R142</text>
<text x="92.3" y="185.4">R143</text>
<text x="120.2" y="185.4">R146</text>
<text x="140.5" y="185.4">R147</text>
<text x="168.5" y="185.4">R150</text>
<text x="188.8" y="185.4">R151</text>
<text x="216.7" y="185.4">R154</text>
<text x="237" y="185.4">R155</text>
<text x="265" y="185.4">R158</text>
<text x="285.3" y="185.4">R159</text>
<text x="313.2" y="185.4">R162</text>
<text x="333.6" y="185.4">R163</text>
<text x="70.4" y="191.8">100M 3kV</text>
<text x="90.8" y="191.8">100M 3kV</text>
<text x="118.7" y="191.8">100M 3kV</text>
<text x="139" y="191.8">100M 3kV</text>
<text x="167" y="191.8">100M 3kV</text>
<text x="187.3" y="191.8">100M 3kV</text>
<text x="215.2" y="191.8">100M 3kV</text>
<text x="235.5" y="191.8">100M 3kV</text>
<text x="263.5" y="191.8">100M 3kV</text>
<text x="283.8" y="191.8">100M 3kV</text>
<text x="311.7" y="191.8">100M 3kV</text>
<text x="332.1" y="191.8">100M 3kV</text>
</g>
</svg>
